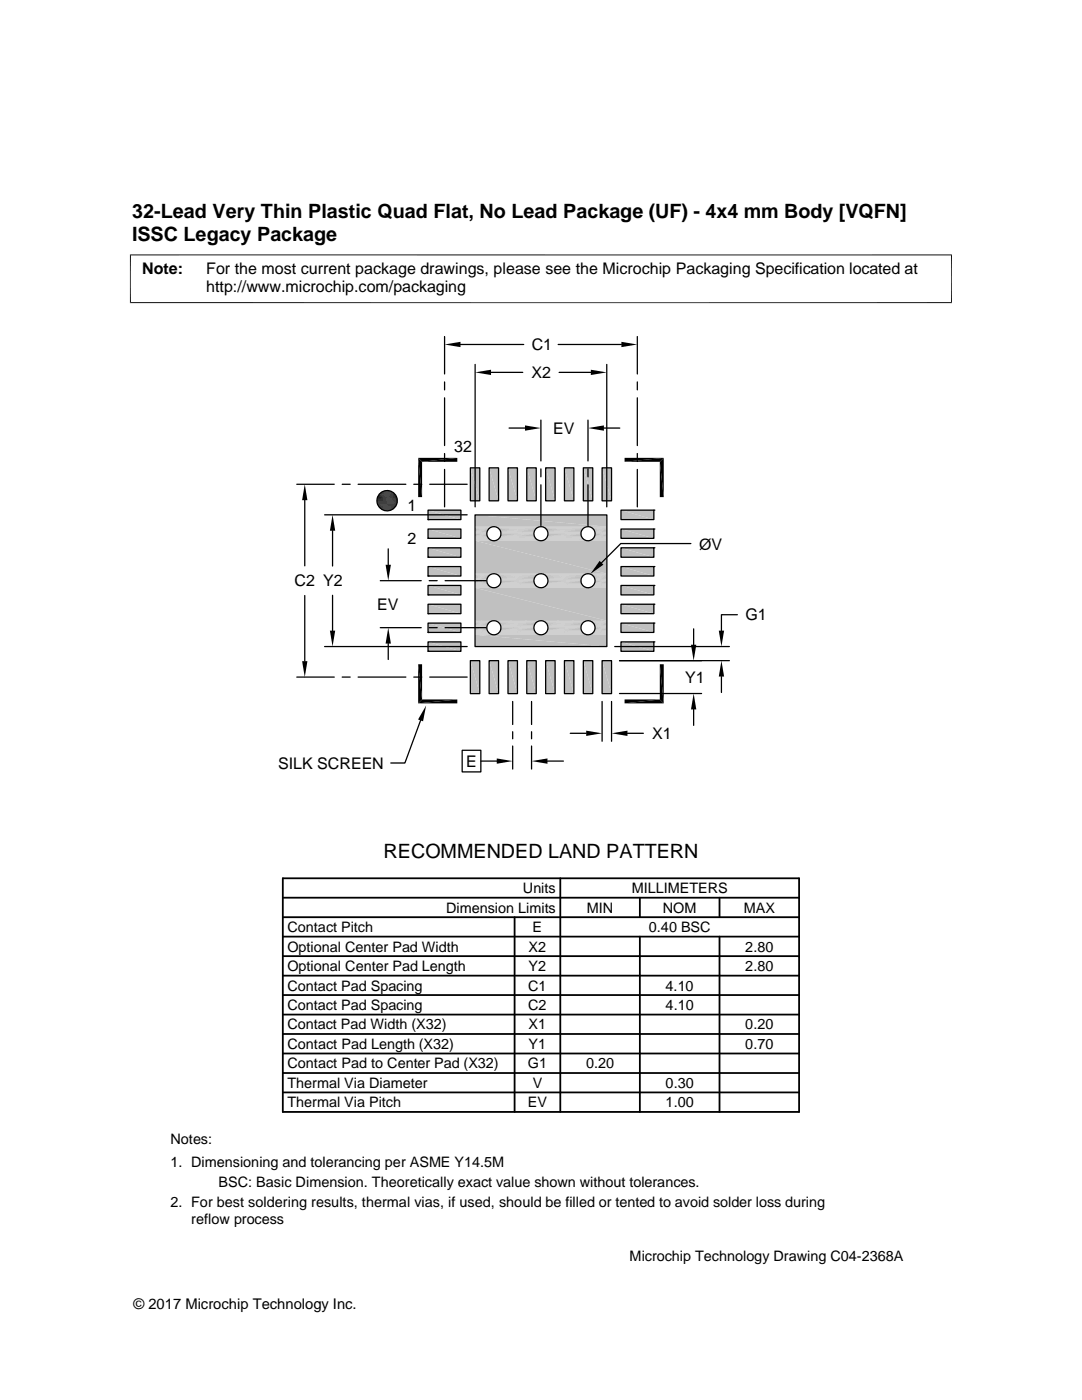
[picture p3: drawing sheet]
<svg xmlns="http://www.w3.org/2000/svg" width="216mm" height="279mm" viewBox="0 0 216 279" stroke-linecap="round" stroke-linejoin="round" font-family="sans-serif">
<g fill="#c0c0c0">
<path d="M120.1 93.4l1.9 6.5h-1.9z"/>
<path d="M120.1 93.4h1.9v6.5z"/>
<path d="M116.4 93.4l1.9 6.5h-1.9z"/>
<path d="M116.4 93.4h1.9v6.5z"/>
<path d="M112.6 93.4l1.9 6.5h-1.9z"/>
<path d="M112.6 93.4h1.9v6.5z"/>
<path d="M108.9 93.4l1.9 6.5h-1.9z"/>
<path d="M108.9 93.4h1.9v6.5z"/>
<path d="M105.1 93.4l1.9 6.5h-1.9z"/>
<path d="M105.1 93.4h1.9v6.5z"/>
<path d="M101.4 93.4l1.9 6.5h-1.9z"/>
<path d="M101.4 93.4h1.9v6.5z"/>
<path d="M97.6 93.4l1.9 6.5h-1.9z"/>
<path d="M97.6 93.4h1.9v6.5z"/>
<path d="M93.9 93.4l1.8 6.5h-1.8z"/>
<path d="M93.9 93.4h1.8v6.5z"/>
<path d="M123.9 101.8l6.6 1.9h-6.6z"/>
<path d="M123.9 101.8h6.6v1.9z"/>
<path d="M85.4 101.8l6.6 1.9h-6.6z"/>
<path d="M85.4 101.8h6.6v1.9z"/>
<path d="M123.9 105.6l6.6 1.8h-6.6z"/>
<path d="M123.9 105.6h6.6v1.8z"/>
<path d="M85.4 105.6l6.6 1.8h-6.6z"/>
<path d="M85.4 105.6h6.6v1.8z"/>
<path d="M123.9 109.3l6.6 1.9h-6.6z"/>
<path d="M123.9 109.3h6.6v1.9z"/>
<path d="M85.4 109.3l6.6 1.9h-6.6z"/>
<path d="M85.4 109.3h6.6v1.9z"/>
<path d="M123.9 113.1l6.6 1.9h-6.6z"/>
<path d="M123.9 113.1h6.6v1.9z"/>
<path d="M85.4 113.1l6.6 1.9h-6.6z"/>
<path d="M85.4 113.1h6.6v1.9z"/>
<path d="M123.9 116.8l6.6 1.9h-6.6z"/>
<path d="M123.9 116.8h6.6v1.9z"/>
<path d="M85.4 116.8l6.6 1.9h-6.6z"/>
<path d="M85.4 116.8h6.6v1.9z"/>
<path d="M123.9 120.6l6.6 1.9h-6.6z"/>
<path d="M123.9 120.6h6.6v1.9z"/>
<path d="M85.4 120.6l6.6 1.9h-6.6z"/>
<path d="M85.4 120.6h6.6v1.9z"/>
<path d="M123.9 124.4l6.6 1.8h-6.6z"/>
<path d="M123.9 124.4h6.6v1.8z"/>
<path d="M85.4 124.4l6.6 1.8h-6.6z"/>
<path d="M85.4 124.4h6.6v1.8z"/>
<path d="M123.9 128.1l6.6 1.9h-6.6z"/>
<path d="M123.9 128.1h6.6v1.9z"/>
<path d="M85.4 128.1l6.6 1.9h-6.6z"/>
<path d="M85.4 128.1h6.6v1.9z"/>
<path d="M120.1 131.8l1.9 6.6h-1.9z"/>
<path d="M120.1 131.8h1.9v6.6z"/>
<path d="M116.4 131.8l1.9 6.6h-1.9z"/>
<path d="M116.4 131.8h1.9v6.6z"/>
<path d="M112.6 131.8l1.9 6.6h-1.9z"/>
<path d="M112.6 131.8h1.9v6.6z"/>
<path d="M108.9 131.8l1.9 6.6h-1.9z"/>
<path d="M108.9 131.8h1.9v6.6z"/>
<path d="M105.1 131.8l1.9 6.6h-1.9z"/>
<path d="M105.1 131.8h1.9v6.6z"/>
<path d="M101.4 131.8l1.9 6.6h-1.9z"/>
<path d="M101.4 131.8h1.9v6.6z"/>
<path d="M97.6 131.8l1.9 6.6h-1.9z"/>
<path d="M97.6 131.8h1.9v6.6z"/>
<path d="M93.9 131.8l1.8 6.6h-1.8z"/>
<path d="M93.9 131.8h1.8v6.6z"/>
<path d="M94.8 102.8l26.3 2.3h-26.3z"/>
<path d="M94.8 102.8h26.3v2.3z"/>
</g>
<g fill="none" stroke="#c0c0c0" stroke-width=".2">
<path d="M94.8 105.1h3.6M94.8 105.2h3.4M94.8 105.3h3.1M94.8 105.5h2.9M94.8 107.5h2.9M94.8 107.7h3.1M94.8 107.8h3.4M94.8 107.9h3.6M98.7 105.1h9.1M98.7 107.9h9.1M98.9 105.2h8.6M98.9 107.8h8.6"/>
<path d="M99.2 105.3h8.1M99.2 107.7h8.1M99.4 107.5h7.7M99.4 105.5h7.7M108.1 105.1h9.1M108.1 107.9h9.1M108.3 105.2h8.6M108.3 107.8h8.6M108.6 105.3h8.1M108.6 107.7h8.1M108.8 105.5h7.7M108.8 107.5h7.7"/>
<path d="M117.5 105.1h3.6M117.5 107.9h3.6M117.7 105.2h3.4M117.7 107.8h3.4M118 105.3h3.1M118 107.7h3.1M118.2 107.5h2.9M118.2 105.5h2.9"/>
</g>
<path d="M94.8 105.7h2.7M94.8 107.4h2.7M99.6 105.7h7.3M99.6 107.4h7.3M109 107.4h7.3M109 105.7h7.3M118.4 105.7h2.7M118.4 107.4h2.7" fill="none" stroke="#c0c0c0" stroke-width=".21"/>
<path d="M94.8 105.9h2.5M94.8 107.1h2.5M99.7 107.1h7M99.7 105.9h7M109.1 105.9h7M109.1 107.1h7M118.5 107.1h2.6M118.5 105.9h2.6" fill="none" stroke="#c0c0c0" stroke-width=".23"/>
<g fill="none" stroke="#c0c0c0" stroke-width=".25">
<path d="M94.8 106.1h2.4M94.8 106.4h2.4M94.8 106.6h2.4M94.8 106.9h2.4M99.9 106.1h6.7M99.9 106.9h6.7M99.9 106.6h6.7M99.9 106.4h6.7M109.3 106.9h6.7M109.3 106.1h6.7M109.3 106.6h6.7M109.3 106.4h6.7"/>
<path d="M118.6 106.1h2.5M118.6 106.9h2.5M118.7 106.6h2.4M118.7 106.4h2.4"/>
</g>
<g fill="#c0c0c0">
<path d="M94.8 107.9l26.3 6.6h-26.3z"/>
<path d="M94.8 107.9h26.3v6.6z"/>
</g>
<g fill="none" stroke="#c0c0c0" stroke-width=".2">
<path d="M94.8 114.5h3.6M94.8 114.6h3.4M94.8 114.7h3.1M94.8 114.9h2.9M94.8 115.1h2.7M94.8 116.7h2.7M94.8 116.9h2.9M94.8 117.1h3.1M94.8 117.2h3.4M94.8 117.3h3.6M98.7 114.5h9.1M98.7 117.3h9.1"/>
<path d="M98.9 114.6h8.6M98.9 117.2h8.6M99.2 114.7h8.1M99.2 117.1h8.1M99.4 116.9h7.7M99.4 114.9h7.7M99.6 115.1h7.3M99.6 116.7h7.3M108.1 114.5h9.1M108.1 117.3h9.1M108.3 114.6h8.6M108.3 117.2h8.6"/>
<path d="M108.6 114.7h8.1M108.6 117.1h8.1M108.8 114.9h7.7M108.8 116.9h7.7M109 116.7h7.3M109 115.1h7.3M117.5 114.5h3.6M117.5 117.3h3.6M117.7 114.6h3.4M117.7 117.2h3.4M118 114.7h3.1M118 117.1h3.1"/>
<path d="M118.2 116.9h2.9M118.2 114.9h2.9M118.4 115.1h2.7M118.4 116.7h2.7"/>
</g>
<path d="M94.8 115.3h2.5M94.8 116.5h2.5M99.7 116.5h7M99.7 115.3h7M109.1 115.3h7M109.1 116.5h7M118.5 116.5h2.6M118.5 115.3h2.6" fill="none" stroke="#c0c0c0" stroke-width=".23"/>
<path d="M94.8 115.5h2.4M94.8 115.8h2.4M94.8 116.3h2.4M99.9 115.5h6.7M99.9 116.3h6.7M99.9 115.8h6.7M109.3 116.3h6.7M109.3 115.5h6.7M109.3 115.8h6.7M118.6 115.5h2.5M118.6 116.3h2.5M118.7 115.8h2.4" fill="none" stroke="#c0c0c0" stroke-width=".25"/>
<path d="M94.8 116h2.4M99.9 116h6.7M109.3 116h6.7M118.7 116h2.4" fill="none" stroke="#c0c0c0" stroke-width=".28"/>
<g fill="#c0c0c0">
<path d="M94.8 117.3l26.3 6.6h-26.3z"/>
<path d="M94.8 117.3h26.3v6.6z"/>
</g>
<g fill="none" stroke="#c0c0c0" stroke-width=".2">
<path d="M94.8 123.9h3.6M94.8 124h3.4M94.8 124.1h3.1M94.8 124.2h2.9M94.8 126.3h2.9M94.8 126.5h3.1M94.8 126.6h3.4M94.8 126.7h3.6M98.7 123.9h9.1M98.7 126.7h9.1M98.9 124h8.6M98.9 126.6h8.6"/>
<path d="M99.2 124.1h8.1M99.2 126.5h8.1M99.4 126.3h7.7M99.4 124.2h7.7M108.1 123.9h9.1M108.1 126.7h9.1M108.3 124h8.6M108.3 126.6h8.6M108.6 124.1h8.1M108.6 126.5h8.1M108.8 124.2h7.7M108.8 126.3h7.7"/>
<path d="M117.5 123.9h3.6M117.5 126.7h3.6M117.7 124h3.4M117.7 126.6h3.4M118 124.1h3.1M118 126.5h3.1M118.2 126.3h2.9M118.2 124.2h2.9"/>
</g>
<path d="M94.8 124.4h2.7M94.8 126.1h2.7M99.6 124.4h7.3M99.6 126.1h7.3M109 126.1h7.3M109 124.4h7.3M118.4 124.4h2.7M118.4 126.1h2.7" fill="none" stroke="#c0c0c0" stroke-width=".21"/>
<path d="M94.8 124.7h2.5M94.8 125.9h2.5M99.7 125.9h7M99.7 124.7h7M109.1 124.7h7M109.1 125.9h7M118.5 125.9h2.6M118.5 124.7h2.6" fill="none" stroke="#c0c0c0" stroke-width=".23"/>
<g fill="none" stroke="#c0c0c0" stroke-width=".25">
<path d="M94.8 124.9h2.4M94.8 125.2h2.4M94.8 125.4h2.4M94.8 125.7h2.4M99.9 124.9h6.7M99.9 125.7h6.7M99.9 125.4h6.7M99.9 125.2h6.7M109.3 125.7h6.7M109.3 124.9h6.7M109.3 125.4h6.7M109.3 125.2h6.7"/>
<path d="M118.6 124.9h2.5M118.6 125.7h2.5M118.7 125.4h2.4M118.7 125.2h2.4"/>
</g>
<g fill="#c0c0c0">
<path d="M94.8 126.7l26.3 2.3h-26.3z"/>
<path d="M94.8 126.7h26.3v2.3z"/>
</g>
<g fill="none" stroke="#000" stroke-width=".25">
<path d="M88.7 67.2v7.4M88.7 76.2v1.6M88.7 79.4v9.5M91.9 68.7h12.6M94.8 72.7v28.5M98 74.3h6.3M111.4 68.7h12.6M111.6 74.3h6.3M121.1 72.7v28.5M127.2 67.2v7.4M127.2 76.2v1.6M127.2 79.4v9.5"/>
<path d="M59.2 96.6h7.5M60.8 99.8v13.1M68.3 96.6h1.6M71.5 96.6h9.5M82.6 96.6h1.6M85.7 96.6h7.5M88.7 90.5v1.6M88.7 93.7v7.5M93.9 93.4h1.8v6.5h-1.8zM97.6 93.4h1.9v6.5h-1.9zM101.4 93.4h1.9v6.5h-1.9zM101.6 85.4h3.2"/>
<path d="M105.1 93.4h1.9v6.5h-1.9zM107.9 83.8v8.2M107.9 93.6v1.6M107.9 96.8v8.1M108.9 93.4h1.9v6.5h-1.9zM112.6 93.4h1.9v6.5h-1.9zM116.4 93.4h1.9v6.5h-1.9zM117.3 83.8v8.2M117.3 93.6v1.6M117.3 96.8v8.1M120.1 93.4h1.9v6.5h-1.9zM120.5 85.4h3.2"/>
<path d="M127.2 90.5v1.6M127.2 93.7v7.5M60.8 118.9v13.1M64.8 102.7h28.4M66.4 105.9v7.1M66.4 118.8v7.1M75.9 115.9h8.2M77.5 109.5v3.2M85.4 116.8h6.6v1.9h-6.6zM85.4 118.7h.1M85.4 113.1h6.6v1.9h-6.6zM85.4 115h.1"/>
<path d="M85.4 109.3h6.6v1.9h-6.6zM85.4 111.2h.1M85.4 105.6h6.6v1.8h-6.6zM85.4 107.4h.1M85.4 101.8h6.6v1.9h-6.6zM85.4 103.7h.1M85.6 115.9h1.6M88.8 115.9h8.2M94.8 102.8h26.3v26.2h-26.3zM123.9 101.8h6.6v1.9h-6.6zM123.9 105.6h6.6v1.8h-6.6zM123.9 109.3h6.6v1.9h-6.6z"/>
<path d="M123.9 113.1h6.6v1.9h-6.6zM123.9 116.8h6.6v1.9h-6.6zM130.5 101.8h.1M130.5 105.6h.1M130.5 109.3h.1M130.5 113.1h.1M130.5 116.8h.1M137.9 108.5h-14l-3.9 3.8M59.2 135.1h7.5M64.8 129h28.4M68.3 135.1h1.6M71.5 135.1h9.5"/>
<path d="M75.9 125.3h8.2M77.5 128.4v3.2M82.6 135.1h1.6M85.4 128.1h6.6v1.9h-6.6zM85.4 130h.1M85.4 124.4h6.6v1.8h-6.6zM85.4 126.2h.1M85.4 120.6h6.6v1.9h-6.6zM85.4 122.5h.1M85.6 125.3h1.6M85.7 135.1h7.5M88.8 125.3h8.2"/>
<path d="M93.9 131.8h1.8v6.6h-1.8zM97.6 131.8h1.9v6.6h-1.9zM101.4 131.8h1.9v6.6h-1.9zM102.3 140v4.6M105.1 131.8h1.9v6.6h-1.9zM106.1 140v4.6M108.9 131.8h1.9v6.6h-1.9zM112.6 131.8h1.9v6.6h-1.9zM116.4 131.8h1.9v6.6h-1.9zM120.1 131.8h1.9v6.6h-1.9zM120.1 140v7.9M122 140v7.9"/>
<path d="M122.7 129h22.8M123.6 138.4h16.4M123.6 131.8h21.9M123.9 120.6h6.6v1.9h-6.6zM123.9 124.4h6.6v1.8h-6.6zM123.9 128.1h6.6v1.9h-6.6zM130.5 120.6h.1M130.5 124.4h.1M130.5 128.1h.1M138.4 125.5v3.2M144 135v3.2M147.1 122.7h-3.1v3.2"/>
<path d="M83.9 143.8l-3.1 8.5h-2.8M92.2 149.7h3.7v4.4h-3.7zM95.9 151.9h3.2M102.3 146v1.4M102.3 148.9v4.6M106.1 146v1.4M106.1 148.9v4.6M109.2 151.9h3.2M113.8 146.3h3.2M125.2 146.3h3.2M138.4 141.6v3.2"/>
<circle cx="77.2" cy="99.9" r="2.03"/>
<circle cx="98.5" cy="106.5" r="1.41"/>
<circle cx="98.5" cy="115.9" r="1.4"/>
<circle cx="107.9" cy="106.5" r="1.41"/>
<circle cx="107.9" cy="115.9" r="1.4"/>
<circle cx="117.3" cy="106.5" r="1.41"/>
<circle cx="117.3" cy="115.9" r="1.41"/>
<circle cx="98.5" cy="125.3" r="1.41"/>
<circle cx="107.9" cy="125.3" r="1.41"/>
<circle cx="117.3" cy="125.3" r="1.41"/>
</g>
<g fill="none" stroke="#000" stroke-width=".36">
<path d="M56.4 179.2h103M56.4 175.3h103v46.6h-103zM111.8 175.3v46.6M127.7 179.2v3.8M143.6 179.2v3.8M56.4 183h103M56.4 190.8h103M56.4 186.9h103M56.4 194.7h103M56.4 198.6h103M102.7 183v38.9M127.7 186.9v35"/>
<path d="M143.6 186.9v35M56.4 202.5h103M56.4 206.4h103M56.4 214.1h103M56.4 210.2h103M56.4 218h103"/>
</g>
<g fill="#000">
<path d="M88.7 68.7l3.2-.5v1.1zM94.8 74.3l3.2-.5v1zM117.9 73.8l3.2 .5-3.2 .5zM124 68.2l3.2 .5-3.2 .6zM60.8 96.6l.5 3.2h-1zM76.4 98.1l1.8 .1zM76.4 98.1h1.7zM76.6 98l1.5 .1zM76.6 98h1.3zM76.8 97.9l1.1 .1zM76.8 97.9h.9zM77 97.9h.7z"/>
<path d="M77 97.9h.5zM83.4 91.4l.8 7.8h-.8zM83.4 91.4h7.8l-7 .8zM83.4 91.4l.8 .8v7zM84.2 92.2l7-.8v.8zM104.8 84.9l3.1 .5-3.1 .6zM117.3 85.4l3.2-.5v1.1zM124.6 91.4h7.8l-7.8 .8zM124.6 92.2l7.8-.8-.7 .8zM131.7 92.2l.7 7h-.7zM131.7 92.2l.7-.8v7.8zM66.4 102.7l.5 3.2h-1.1z"/>
<path d="M76.2 101.7l1.9 .1zM76.4 101.8h1.5zM76.4 101.8h1.7zM76.6 101.8l1.1 .1zM76.6 101.8h1.3zM76.8 101.9h.7zM76.8 101.9h.9zM76.9 112.7h1.1l-.5 3.2zM77 101.9h.5zM119.7 111.9l.7 .8-2.6 1.9zM60.3 132h1l-.5 3.1zM65.8 125.9h1.1l-.5 3.1z"/>
<path d="M77.5 125.3l.5 3.1h-1.1zM83.4 132.6h.8v7zM84.2 139.6h7l-7.8 .8zM131.7 132.6l.7 7.8-.7-.8zM124.6 139.6h7.1l-7.1 .8zM131.7 132.6h.7v7.8zM137.9 128.7h1l-.5 3.1zM144 131.8l.5 3.2h-1.1zM143.4 125.9h1.1l-.5 3.1zM83.4 132.6l.8 7-.8 .8zM85 140.8l-.6 3.2-1-.4zM83.4 140.4l7.8-.8v.8z"/>
<path d="M99.1 151.4l3.2 .5-3.2 .5zM106.1 151.9l3.1-.5v1zM117 145.8l3.1 .5-3.1 .6zM122 146.3l3.2-.5v1.1zM124.6 140.4l7.1-.8 .7 .8zM138.4 138.4l.5 3.2h-1z"/>
</g>
<g fill="none" stroke="#000" stroke-width=".2">
<path d="M26 50.8v9.7M189.9 50.8v9.7M189.9 50.9h-164M25.9 60.4h164M75.2 99.6h4M75.2 99.8h4.1M75.3 99.5h3.9M75.3 99.3h3.9M75.4 99.1h3.7M75.4 98.9h3.6M75.5 98.7h3.5M75.6 98.6h3.2"/>
<path d="M75.8 98.5h2.9M75.9 98.3h2.7M76.1 98.2h2.3M76.2 98.1h2M75.2 100h4.1M75.2 100.2h4M75.3 100.4h3.9M75.3 100.6h3.9M75.4 100.8h3.7M75.4 100.9h3.6M75.5 101.1h3.5M75.6 101.3h3.2"/>
<path d="M75.8 101.4h2.9M75.9 101.5h2.7M76.1 101.6h2.3M76.2 101.7h2"/>
</g>
<g font-size="3.9">
<text x="26.4" y="43.5">32-Lead Very Thin Plastic Quad Flat, No Lead Package (UF) - 4x4 mm Body [VQFN]</text>
<text x="26.4" y="48">ISSC Legacy Package</text>
<text x="76.5" y="171.1">RECOMMENDED LAND PATTERN</text>
</g>
<g font-size="3.2">
<text x="28.4" y="54.6">Note:</text>
<text x="41.1" y="58.3">http://www.microchip.com/packaging</text>
<text x="41.1" y="54.6">For the most current package drawings, please see the Microchip Packaging Specification located at</text>
<text x="106.1" y="69.9">C1</text>
<text x="106.1" y="75.5">X2</text>
<text x="110.4" y="86.6">EV</text>
<text x="90.6" y="90.3">32</text>
<text x="81.3" y="101.9">1</text>
<text x="81.3" y="108.6">2</text>
<text x="139.5" y="109.7">ØV</text>
<text x="58.8" y="117">C2 Y2</text>
<text x="75.2" y="121.7">EV</text>
<text x="148.7" y="123.8">G1</text>
<text x="136.7" y="136.3">Y1</text>
<text x="130.1" y="147.5">X1</text>
<text x="55.5" y="153.4">SILK SCREEN</text>
<text x="93" y="153">E</text>
</g>
<g font-size="2.9">
<text x="104.3" y="178.2">Units</text>
<text x="126" y="178.2">MILLIMETERS</text>
<text x="89" y="182.1">Dimension Limits</text>
<text x="117.1" y="182.1">MIN</text>
<text x="132.3" y="182.1">NOM</text>
<text x="148.4" y="182.1">MAX</text>
<text x="57.3" y="189.9">Optional Center Pad Width</text>
<text x="57.3" y="186">Contact Pitch</text>
<text x="105.5" y="189.9">X2</text>
<text x="106.3" y="186">E</text>
<text x="129.5" y="186">0.40 BSC</text>
<text x="148.7" y="189.9">2.80</text>
<text x="57.3" y="193.8">Optional Center Pad Length</text>
<text x="57.3" y="197.7">Contact Pad Spacing</text>
<text x="105.4" y="197.7">C1</text>
<text x="105.5" y="193.8">Y2</text>
<text x="132.8" y="197.7">4.10</text>
<text x="148.7" y="193.8">2.80</text>
<text x="57.3" y="201.6">Contact Pad Spacing</text>
<text x="105.4" y="201.6">C2</text>
<text x="132.8" y="201.6">4.10</text>
<text x="57.3" y="209.3">Contact Pad Length (X32)</text>
<text x="57.3" y="205.4">Contact Pad Width (X32)</text>
<text x="105.5" y="209.3">Y1</text>
<text x="105.5" y="205.4">X1</text>
<text x="148.7" y="209.3">0.70</text>
<text x="148.7" y="205.4">0.20</text>
<text x="57.3" y="213.2">Contact Pad to Center Pad (X32)</text>
<text x="105.3" y="213.2">G1</text>
<text x="116.9" y="213.2">0.20</text>
<text x="57.3" y="217.1">Thermal Via Diameter</text>
<text x="57.3" y="221">Thermal Via Pitch</text>
<text x="105.3" y="221">EV</text>
<text x="106.3" y="217.1">V</text>
<text x="132.8" y="217.1">0.30</text>
<text x="132.8" y="221">1.00</text>
<text x="34" y="228.3">Notes:</text>
<text x="34" y="232.9">1. Dimensioning and tolerancing per ASME Y14.5M</text>
<text x="43.6" y="236.9">BSC: Basic Dimension. Theoretically exact value shown without tolerances.</text>
<text x="34" y="241">2. For best soldering results, thermal vias, if used, should be filled or tented to avoid solder loss during</text>
<text x="38.1" y="244.3">reflow process</text>
<text x="125.6" y="251.7">Microchip Technology Drawing C04-2368A</text>
<text x="26.6" y="261.3">© 2017 Microchip Technology Inc.</text>
</g>
</svg>
